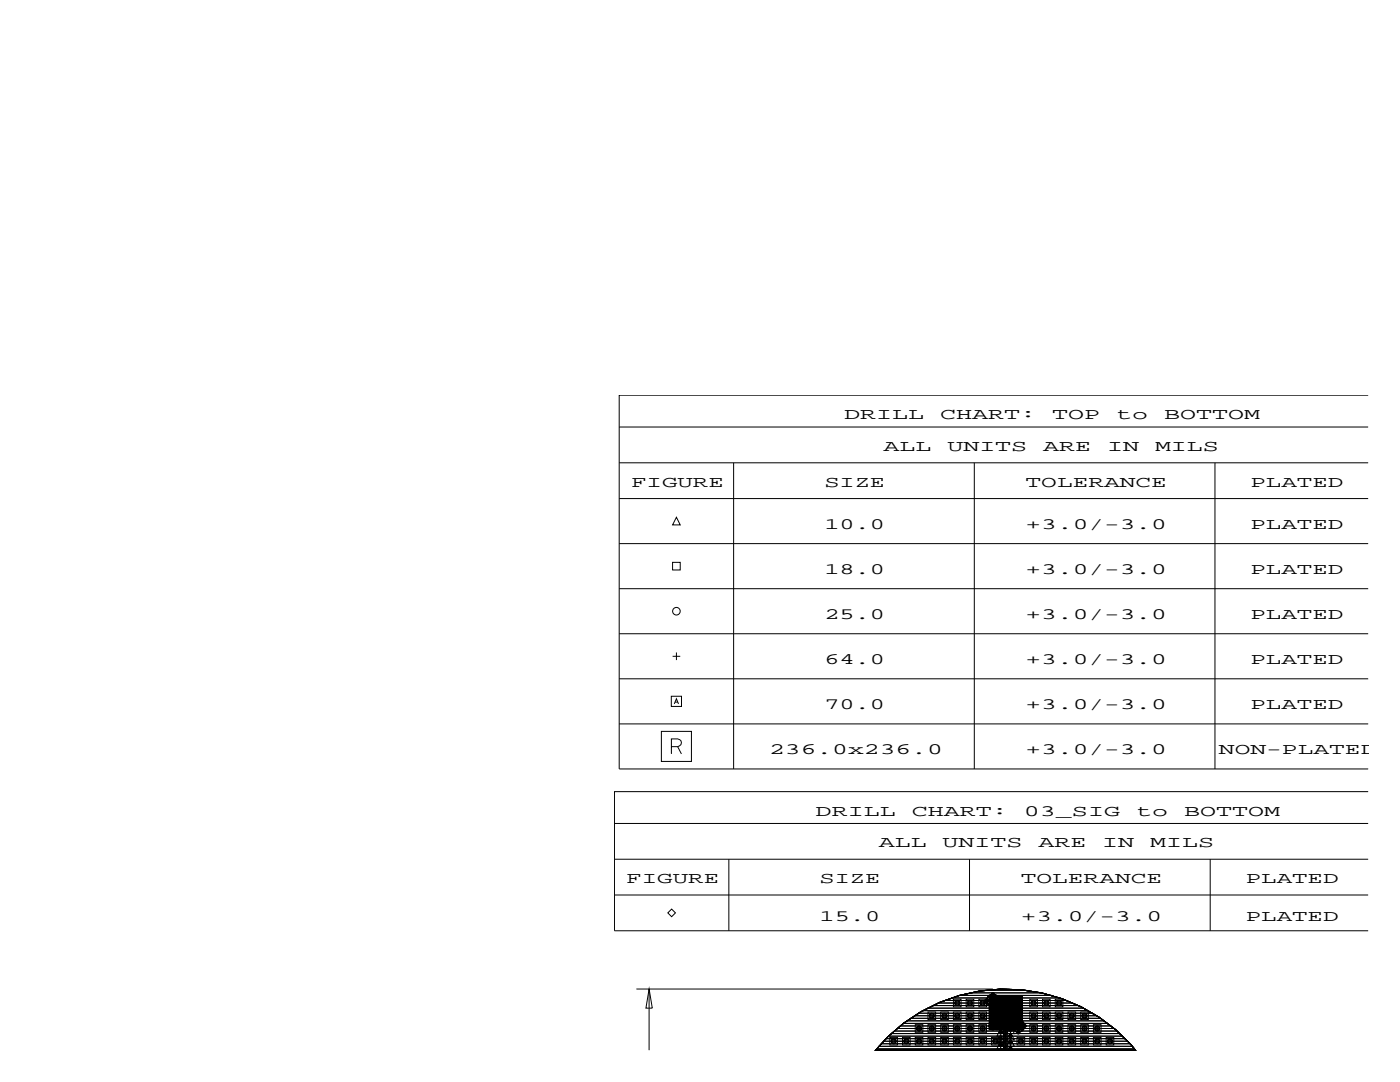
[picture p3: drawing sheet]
<svg xmlns="http://www.w3.org/2000/svg" width="279mm" height="216mm" viewBox="0 0 279 216" stroke-linecap="round" stroke-linejoin="round" font-family="sans-serif">
<g fill="none" stroke="#000" stroke-width=".2">
<path d="M273.1 78.9h-149.5v74.5h149.5M123.6 85.2h149.5M123.6 92.3h149.5M123.6 99.5h149.5M146.4 92.3v61.1M194.4 92.3v61.1M242.5 92.3v61.1M123.6 108.5h149.5M123.6 117.5h149.5M134.2 112.2h1.6v1.5h-1.6zM135 103.2l.8 1.5h-1.6zM123.6 126.5h149.5"/>
<path d="M123.6 135.4h149.5M134 138.9h2v2.1h-2zM134.2 131h1.6M135 130.2v1.5M123.6 144.4h149.5M132 145.9h6v6h-6zM134 149h1.2a.78 .78 0 0 0 .8-.8 .78 .78 0 0 0-.8-.8h-1.2v3M134.6 140.5l.4-1.1 .4 1.1M134.7 140.1h.6M135.2 149l.8 1.4M273.1 158h-150.5v27.7h150.5M122.6 164.3h150.5"/>
<path d="M122.6 171.5h150.5M122.6 178.6h150.5M145.5 171.5v14.2M193.5 171.5v14.2M241.5 171.5v14.2M127 197.3h71.1M129.5 197.3l.7 3.9h-1.3zM129.5 197.3v12.3M133.3 182.2l.7-.8 .8 .8-.8 .7zM188.5 199.6h8.4M189.9 199.1h7.1M190.3 199.4h1.5v1.5h-1.5z"/>
<path d="M191.5 198.6h5.9M192.8 199.4h1.5v1.5h-1.5zM193.6 198.1h14.2M195.4 199.4h1.5v1.5h-1.5zM196.6 197.6h8.2M196.7 199.4h1.5l.2 .3-.2 .2h-1.5l-.1-.2zM197.4 198.9h6.6v6.6h-6.6zM197.4 199.6h1.5M197.5 199h6.4v6.4h-6.4zM198 199.4l.4 .1v1.6l-.2 .1-.3-.1v-1.6zM198 198.1l.4 .1v1.5l-.2 .2-.3-.2v-1.5zM198 199.4h1.6l.1 .3-.1 .2h-1.6l-.1-.2z"/>
<path d="M198.1 198.9v1.5M198.9 198.6h11M199.3 199.1h3.4M199.4 199.6h3.1M200.7 199.5l.8 1.5h-1.6zM203.8 199.1h7.7M204 199.6h8.9M205.5 199.4h1.5v1.5h-1.5zM208.1 199.4h1.5v1.5h-1.5zM210.6 199.4h1.5v1.5h-1.5zM174.9 209.3h51.6M175.4 208.8h50.6"/>
<path d="M175.8 208.3h49.8M176.3 207.8h48.8M176.8 207.3h47.8M177.2 206.9a33.7 33.7 0 0 1 49.4 2.7h-51.9zM177.3 206.7h46.8M177.6 209.5h1.5zM177.6 207h1.5v1.5h-1.5zM177.9 206.2h45.6M178.4 205.7h24.1M179 205.2h18.6M179.6 204.7h17.8M180.1 209.5h1.5z"/>
<path d="M180.1 207h1.5v1.5h-1.5zM180.3 204.2h17.3M181 203.7h21.5M181.7 203.2h18.3M182.5 202.7h17.1M182.7 209.5h1.5zM182.7 207h1.5v1.5h-1.5zM182.7 204.5h1.5v1.5h-1.5zM183.3 202.2h16.2M184.2 201.7h15.4M185.1 201.2h14.9M185.2 209.5h1.5z"/>
<path d="M185.2 207h1.5v1.5h-1.5zM185.2 204.5h1.5v1.5h-1.5zM185.2 201.9h1.5v1.5h-1.5zM186.1 200.7h11.3M187.2 200.1h9.8M187.7 209.5h1.6zM187.7 207h1.6v1.5h-1.6zM187.7 204.5h1.6v1.5h-1.6zM187.7 201.9h1.6v1.5h-1.6zM190.3 209.5h1.5zM190.3 207h1.5v1.5h-1.5zM190.3 204.5h1.5v1.5h-1.5z"/>
<path d="M190.3 201.9h1.5v1.5h-1.5zM192.8 209.5h1.5zM192.8 207h1.5v1.5h-1.5zM192.8 204.5h1.5v1.5h-1.5zM192.8 201.9h1.5v1.5h-1.5zM195.4 209.5h1.5zM195.4 207h1.5v1.5h-1.5zM195.4 204.5h1.5v1.5h-1.5zM195.4 201.9h1.5v1.5h-1.5zM197.9 207h1.5v1.5h-1.5zM198.7 204.2h3.4M198.7 205.2h3.4"/>
<path d="M198.8 201.4l.7 1.5h-1.5zM198.9 200.7h16.4M198.9 204.7h3.1M199.3 200.1h3.4M199.3 202.8l.8 1.5h-1.5zM199.3 200.1l.8 1.5h-1.5zM199.7 209.6h.1zM199.7 209.6h.1M199.7 207.8l.8 1.5h-1.6zM199.7 204l.8 1.5h-1.6zM199.7 205.2l.8 1.5h-1.6zM199.7 206.5l.8 1.5h-1.6z"/>
<path d="M199.7 209l.3 .6h-.5zM200.3 209.6v-6.3a1.21 1.21 0 0 1-.6-1.8 1.21 1.21 0 0 1 2 0 1.21 1.21 0 0 1-.6 1.8v6.3M200.6 201.9l.3 .2v7.5h-.5v-7.5zM200.7 201.4l.8 .8-.8 .7-.8-.7zM201.3 201.2h15M201.3 203.2h18.4M201.4 209.1l.4-.1 .2 .3-.3 .3-.3-.1zM201.7 204.7l.7 1.5h-1.5zM201.7 206l.7 1.5h-1.5zM201.7 207.3l.7 1.5h-1.5zM201.7 208.5l.5 1.1h-1zM201.8 201.7h15.4"/>
<path d="M201.8 202.7h17.1M201.8 204.5h1.5l.2 .3-.2 .2h-1.5l-.1-.2zM201.9 202.2h16.2M202.1 202.8l.7 1.5h-1.5zM202.1 200.1l.7 1.5h-1.5zM202.5 204.7h1.5M202.6 201.4l.8 1.5h-1.5zM203 209.5h1.5zM203 207h1.5v1.5h-1.5zM203.1 204.5l.4 .1v1.5l-.2 .2-.3-.2v-1.5zM203.1 203.2l.4 .1v1.5l-.2 .2-.3-.2v-1.5zM203.1 204.5h1.6l.1 .3-.1 .2h-1.6l-.1-.2z"/>
<path d="M203.2 204v1.5M203.8 200.1h10.3M204 203.7h16.4M204 205.7h19M204.4 204.2h16.7M204.4 205.2h18M204.5 204.7h17.2M205.5 209.5h1.5zM205.5 207h1.5v1.5h-1.5zM205.5 204.5h1.5v1.5h-1.5zM205.5 201.9h1.5v1.5h-1.5zM208.1 209.5h1.5z"/>
<path d="M208.1 207h1.5v1.5h-1.5zM208.1 204.5h1.5v1.5h-1.5zM208.1 201.9h1.5v1.5h-1.5zM210.6 209.5h1.5zM210.6 207h1.5v1.5h-1.5zM210.6 204.5h1.5v1.5h-1.5zM210.6 201.9h1.5v1.5h-1.5zM213.1 209.5h1.6zM213.1 207h1.6v1.5h-1.6zM213.1 204.5h1.6v1.5h-1.6zM213.1 201.9h1.6v1.5h-1.6zM215.7 209.5h1.5z"/>
<path d="M215.7 207h1.5v1.5h-1.5zM215.7 204.5h1.5v1.5h-1.5zM215.7 201.9h1.5v1.5h-1.5zM218.2 209.5h1.5zM218.2 207h1.5v1.5h-1.5zM218.2 204.5h1.5v1.5h-1.5zM220.8 209.5h1.5zM220.8 207h1.5v1.5h-1.5zM224.8 209.6l.1-.2 .4 .2z"/>
<circle cx="135" cy="122" r=".76"/>
<circle cx="198.1" cy="199.6" r="1.27"/>
<circle cx="198.1" cy="199.6" r="1.19"/>
<circle cx="198.1" cy="199.6" r="1.14"/>
<circle cx="198.1" cy="199.6" r=".81"/>
<circle cx="198.1" cy="199.6" r=".76"/>
<circle cx="203.2" cy="199.6" r=".76"/>
<circle cx="203.2" cy="199.6" r=".68"/>
<circle cx="203.2" cy="199.6" r=".63"/>
<circle cx="203.2" cy="199.6" r=".31"/>
<circle cx="178.3" cy="207.8" r=".49"/>
<circle cx="178.3" cy="207.8" r=".44"/>
<circle cx="178.3" cy="207.8" r=".22"/>
<circle cx="180.9" cy="207.8" r=".49"/>
<circle cx="180.9" cy="207.8" r=".44"/>
<circle cx="180.9" cy="207.8" r=".22"/>
<circle cx="183.4" cy="207.8" r=".49"/>
<circle cx="183.4" cy="205.2" r=".49"/>
<circle cx="183.4" cy="207.8" r=".44"/>
<circle cx="183.4" cy="205.2" r=".44"/>
<circle cx="183.4" cy="205.2" r=".22"/>
<circle cx="183.4" cy="207.8" r=".22"/>
<circle cx="186" cy="205.2" r=".49"/>
<circle cx="186" cy="207.8" r=".49"/>
<circle cx="186" cy="202.7" r=".49"/>
<circle cx="186" cy="202.7" r=".44"/>
<circle cx="186" cy="205.2" r=".44"/>
<circle cx="186" cy="207.8" r=".44"/>
<circle cx="186" cy="202.7" r=".22"/>
<circle cx="186" cy="207.8" r=".22"/>
<circle cx="186" cy="205.2" r=".22"/>
<circle cx="188.5" cy="202.7" r=".49"/>
<circle cx="188.5" cy="205.2" r=".49"/>
<circle cx="188.5" cy="207.8" r=".49"/>
<circle cx="188.5" cy="202.7" r=".44"/>
<circle cx="188.5" cy="205.2" r=".44"/>
<circle cx="188.5" cy="207.8" r=".44"/>
<circle cx="188.5" cy="207.8" r=".22"/>
<circle cx="188.5" cy="205.2" r=".22"/>
<circle cx="188.5" cy="202.7" r=".22"/>
<circle cx="191" cy="205.2" r=".49"/>
<circle cx="191" cy="202.7" r=".49"/>
<circle cx="191" cy="207.8" r=".49"/>
<circle cx="191" cy="200.1" r=".49"/>
<circle cx="191" cy="200.1" r=".44"/>
<circle cx="191" cy="202.7" r=".44"/>
<circle cx="191" cy="207.8" r=".44"/>
<circle cx="191" cy="205.2" r=".44"/>
<circle cx="191" cy="205.2" r=".22"/>
<circle cx="191" cy="202.7" r=".22"/>
<circle cx="191" cy="200.1" r=".22"/>
<circle cx="191" cy="207.8" r=".22"/>
<circle cx="193.6" cy="207.8" r=".49"/>
<circle cx="193.6" cy="205.2" r=".49"/>
<circle cx="193.6" cy="200.1" r=".49"/>
<circle cx="193.6" cy="202.7" r=".49"/>
<circle cx="193.6" cy="205.2" r=".44"/>
<circle cx="193.6" cy="207.8" r=".44"/>
<circle cx="193.6" cy="202.7" r=".44"/>
<circle cx="193.6" cy="200.1" r=".44"/>
<circle cx="193.6" cy="205.2" r=".22"/>
<circle cx="193.6" cy="207.8" r=".22"/>
<circle cx="193.6" cy="202.7" r=".22"/>
<circle cx="193.6" cy="200.1" r=".22"/>
<circle cx="196.1" cy="202.7" r=".49"/>
<circle cx="196.1" cy="200.1" r=".49"/>
<circle cx="196.1" cy="205.2" r=".49"/>
<circle cx="196.1" cy="207.8" r=".49"/>
<circle cx="196.1" cy="205.2" r=".44"/>
<circle cx="196.1" cy="202.7" r=".44"/>
<circle cx="196.1" cy="207.8" r=".44"/>
<circle cx="196.1" cy="200.1" r=".44"/>
<circle cx="196.1" cy="207.8" r=".22"/>
<circle cx="196.1" cy="200.1" r=".22"/>
<circle cx="196.1" cy="205.2" r=".22"/>
<circle cx="196.1" cy="202.7" r=".22"/>
<circle cx="198.1" cy="204.7" r=".76"/>
<circle cx="198.1" cy="204.7" r=".68"/>
<circle cx="198.1" cy="204.7" r=".63"/>
<circle cx="198.1" cy="204.7" r=".31"/>
<circle cx="198.7" cy="207.8" r=".49"/>
<circle cx="198.7" cy="207.8" r=".44"/>
<circle cx="198.7" cy="207.8" r=".22"/>
<circle cx="198.8" cy="202.2" r=".25"/>
<circle cx="198.8" cy="202.2" r=".12"/>
<circle cx="198.8" cy="202.2" r=".3"/>
<circle cx="199.3" cy="203.5" r=".25"/>
<circle cx="199.3" cy="200.8" r=".25"/>
<circle cx="199.3" cy="200.8" r=".12"/>
<circle cx="199.3" cy="203.5" r=".12"/>
<circle cx="199.3" cy="203.5" r=".3"/>
<circle cx="199.3" cy="200.8" r=".3"/>
<circle cx="199.7" cy="208.5" r=".25"/>
<circle cx="199.7" cy="207.3" r=".25"/>
<circle cx="199.7" cy="204.7" r=".25"/>
<circle cx="199.7" cy="206" r=".25"/>
<circle cx="199.7" cy="208.5" r=".12"/>
<circle cx="199.7" cy="204.7" r=".12"/>
<circle cx="199.7" cy="206" r=".12"/>
<circle cx="199.7" cy="207.3" r=".12"/>
<circle cx="199.7" cy="206" r=".3"/>
<circle cx="199.7" cy="208.5" r=".3"/>
<circle cx="199.7" cy="204.7" r=".3"/>
<circle cx="199.7" cy="207.3" r=".3"/>
<circle cx="200.7" cy="202.2" r="1.21"/>
<circle cx="200.7" cy="202.2" r=".43"/>
<circle cx="200.7" cy="200.2" r=".3"/>
<circle cx="200.7" cy="200.2" r=".25"/>
<circle cx="200.7" cy="200.2" r=".12"/>
<circle cx="200.7" cy="202.2" r=".19"/>
<circle cx="200.7" cy="202.2" r=".38"/>
<circle cx="201.7" cy="209.3" r=".25"/>
<circle cx="201.7" cy="206.7" r=".25"/>
<circle cx="201.7" cy="205.5" r=".25"/>
<circle cx="201.7" cy="208" r=".25"/>
<circle cx="201.7" cy="209.3" r=".12"/>
<circle cx="201.7" cy="208" r=".12"/>
<circle cx="201.7" cy="205.5" r=".12"/>
<circle cx="201.7" cy="206.7" r=".12"/>
<circle cx="201.7" cy="205.5" r=".3"/>
<circle cx="201.7" cy="206.7" r=".3"/>
<circle cx="201.7" cy="208" r=".3"/>
<circle cx="202.1" cy="203.5" r=".25"/>
<circle cx="202.1" cy="200.8" r=".25"/>
<circle cx="202.1" cy="200.8" r=".12"/>
<circle cx="202.1" cy="203.5" r=".12"/>
<circle cx="202.1" cy="203.5" r=".3"/>
<circle cx="202.1" cy="200.8" r=".3"/>
<circle cx="202.6" cy="202.2" r=".25"/>
<circle cx="202.6" cy="202.2" r=".12"/>
<circle cx="202.6" cy="202.2" r=".3"/>
<circle cx="203.2" cy="204.7" r="1.27"/>
<circle cx="203.2" cy="204.7" r="1.19"/>
<circle cx="203.2" cy="204.7" r="1.14"/>
<circle cx="203.2" cy="204.7" r=".81"/>
<circle cx="203.2" cy="204.7" r=".76"/>
<circle cx="203.7" cy="207.8" r=".49"/>
<circle cx="203.7" cy="207.8" r=".44"/>
<circle cx="203.7" cy="207.8" r=".22"/>
<circle cx="206.3" cy="200.1" r=".49"/>
<circle cx="206.3" cy="207.8" r=".49"/>
<circle cx="206.3" cy="202.7" r=".49"/>
<circle cx="206.3" cy="205.2" r=".49"/>
<circle cx="206.3" cy="202.7" r=".44"/>
<circle cx="206.3" cy="207.8" r=".44"/>
<circle cx="206.3" cy="205.2" r=".44"/>
<circle cx="206.3" cy="200.1" r=".44"/>
<circle cx="206.3" cy="207.8" r=".22"/>
<circle cx="206.3" cy="205.2" r=".22"/>
<circle cx="206.3" cy="202.7" r=".22"/>
<circle cx="206.3" cy="200.1" r=".22"/>
<circle cx="208.8" cy="202.7" r=".49"/>
<circle cx="208.8" cy="205.2" r=".49"/>
<circle cx="208.8" cy="200.1" r=".49"/>
<circle cx="208.8" cy="207.8" r=".49"/>
<circle cx="208.8" cy="200.1" r=".44"/>
<circle cx="208.8" cy="202.7" r=".44"/>
<circle cx="208.8" cy="207.8" r=".44"/>
<circle cx="208.8" cy="205.2" r=".44"/>
<circle cx="208.8" cy="202.7" r=".22"/>
<circle cx="208.8" cy="207.8" r=".22"/>
<circle cx="208.8" cy="205.2" r=".22"/>
<circle cx="208.8" cy="200.1" r=".22"/>
<circle cx="211.4" cy="202.7" r=".49"/>
<circle cx="211.4" cy="200.1" r=".49"/>
<circle cx="211.4" cy="205.2" r=".49"/>
<circle cx="211.4" cy="207.8" r=".49"/>
<circle cx="211.4" cy="202.7" r=".44"/>
<circle cx="211.4" cy="205.2" r=".44"/>
<circle cx="211.4" cy="207.8" r=".44"/>
<circle cx="211.4" cy="200.1" r=".44"/>
<circle cx="211.4" cy="205.2" r=".22"/>
<circle cx="211.4" cy="202.7" r=".22"/>
<circle cx="211.4" cy="200.1" r=".22"/>
<circle cx="211.4" cy="207.8" r=".22"/>
<circle cx="213.9" cy="207.8" r=".49"/>
<circle cx="213.9" cy="205.2" r=".49"/>
<circle cx="213.9" cy="202.7" r=".49"/>
<circle cx="213.9" cy="207.8" r=".44"/>
<circle cx="213.9" cy="205.2" r=".44"/>
<circle cx="213.9" cy="202.7" r=".44"/>
<circle cx="213.9" cy="202.7" r=".22"/>
<circle cx="213.9" cy="205.2" r=".22"/>
<circle cx="213.9" cy="207.8" r=".22"/>
<circle cx="216.4" cy="205.2" r=".49"/>
<circle cx="216.4" cy="202.7" r=".49"/>
<circle cx="216.4" cy="207.8" r=".49"/>
<circle cx="216.4" cy="205.2" r=".44"/>
<circle cx="216.4" cy="207.8" r=".44"/>
<circle cx="216.4" cy="202.7" r=".44"/>
<circle cx="216.4" cy="205.2" r=".22"/>
<circle cx="216.4" cy="207.8" r=".22"/>
<circle cx="216.4" cy="202.7" r=".22"/>
<circle cx="219" cy="205.2" r=".49"/>
<circle cx="219" cy="207.8" r=".49"/>
<circle cx="219" cy="207.8" r=".44"/>
<circle cx="219" cy="205.2" r=".44"/>
<circle cx="219" cy="205.2" r=".22"/>
<circle cx="219" cy="207.8" r=".22"/>
<circle cx="221.5" cy="207.8" r=".49"/>
<circle cx="221.5" cy="207.8" r=".44"/>
<circle cx="221.5" cy="207.8" r=".22"/>
</g>
<path d="M196.7 199.4h1.5l.2 .3-.2 .2h-1.5l-.1-.2zM197.4 198.9h6.6v6.6h-6.6zM198 199.4h1.6l.1 .3-.1 .2h-1.6l-.1-.2zM198 198.1l.4 .1v1.5l-.2 .2-.3-.2v-1.5zM198 199.4l.4 .1v1.6l-.2 .1-.3-.1v-1.6zM200.6 201.9l.3 .2v7.5h-.5v-7.5zM201.8 204.5h1.5l.2 .3-.2 .2h-1.5l-.1-.2zM203.1 204.5h1.6l.1 .3-.1 .2h-1.6l-.1-.2zM203.1 204.5l.4 .1v1.5l-.2 .2-.3-.2v-1.5zM203.1 203.2l.4 .1v1.5l-.2 .2-.3-.2v-1.5zM224.8 209.6l.1-.2 .4 .2z" fill="#000"/>
<g font-size="3.2">
<text x="168.5" y="83.6">DRILL</text>
<text x="187.6" y="83.6">CHART:</text>
<text x="210" y="83.6">TOP</text>
<text x="222.8" y="83.6">to</text>
<text x="232.3" y="83.6">BOTTOM</text>
<text x="176.3" y="90">ALL</text>
<text x="189.1" y="90">UNITS</text>
<text x="208.2" y="90">ARE</text>
<text x="220.9" y="90">IN</text>
<text x="230.5" y="90">MILS</text>
<text x="125.9" y="97.1">FIGURE</text>
<text x="164.5" y="97.1">SIZE</text>
<text x="204.7" y="97.1">TOLERANCE</text>
<text x="249.6" y="97.1">PLATED</text>
<text x="164.5" y="105.6">10.0</text>
<text x="204.7" y="105.6">+3.0/-3.0</text>
<text x="249.6" y="105.6">PLATED</text>
<text x="164.5" y="114.6">18.0</text>
<text x="204.7" y="114.6">+3.0/-3.0</text>
<text x="249.6" y="114.6">PLATED</text>
<text x="164.5" y="123.5">25.0</text>
<text x="204.7" y="123.5">+3.0/-3.0</text>
<text x="249.6" y="123.5">PLATED</text>
<text x="164.5" y="132.5">64.0</text>
<text x="204.7" y="132.5">+3.0/-3.0</text>
<text x="249.6" y="132.5">PLATED</text>
<text x="164.5" y="141.5">70.0</text>
<text x="204.7" y="141.5">+3.0/-3.0</text>
<text x="249.6" y="141.5">PLATED</text>
<text x="153.5" y="150.5">236.0x236.0</text>
<text x="204.7" y="150.5">+3.0/-3.0</text>
<text x="243.3" y="150.5">NON-PLATED</text>
<text x="162.8" y="162.7">DRILL</text>
<text x="182" y="162.7">CHART:</text>
<text x="204.3" y="162.7">03_SIG</text>
<text x="226.7" y="162.7">to</text>
<text x="236.3" y="162.7">BOTTOM</text>
<text x="175.4" y="169.1">ALL</text>
<text x="188.1" y="169.1">UNITS</text>
<text x="207.2" y="169.1">ARE</text>
<text x="220" y="169.1">IN</text>
<text x="229.6" y="169.1">MILS</text>
<text x="125" y="176.2">FIGURE</text>
<text x="163.6" y="176.2">SIZE</text>
<text x="203.7" y="176.2">TOLERANCE</text>
<text x="248.6" y="176.2">PLATED</text>
<text x="163.6" y="183.7">15.0</text>
<text x="203.7" y="183.7">+3.0/-3.0</text>
<text x="248.6" y="183.7">PLATED</text>
</g>
</svg>
